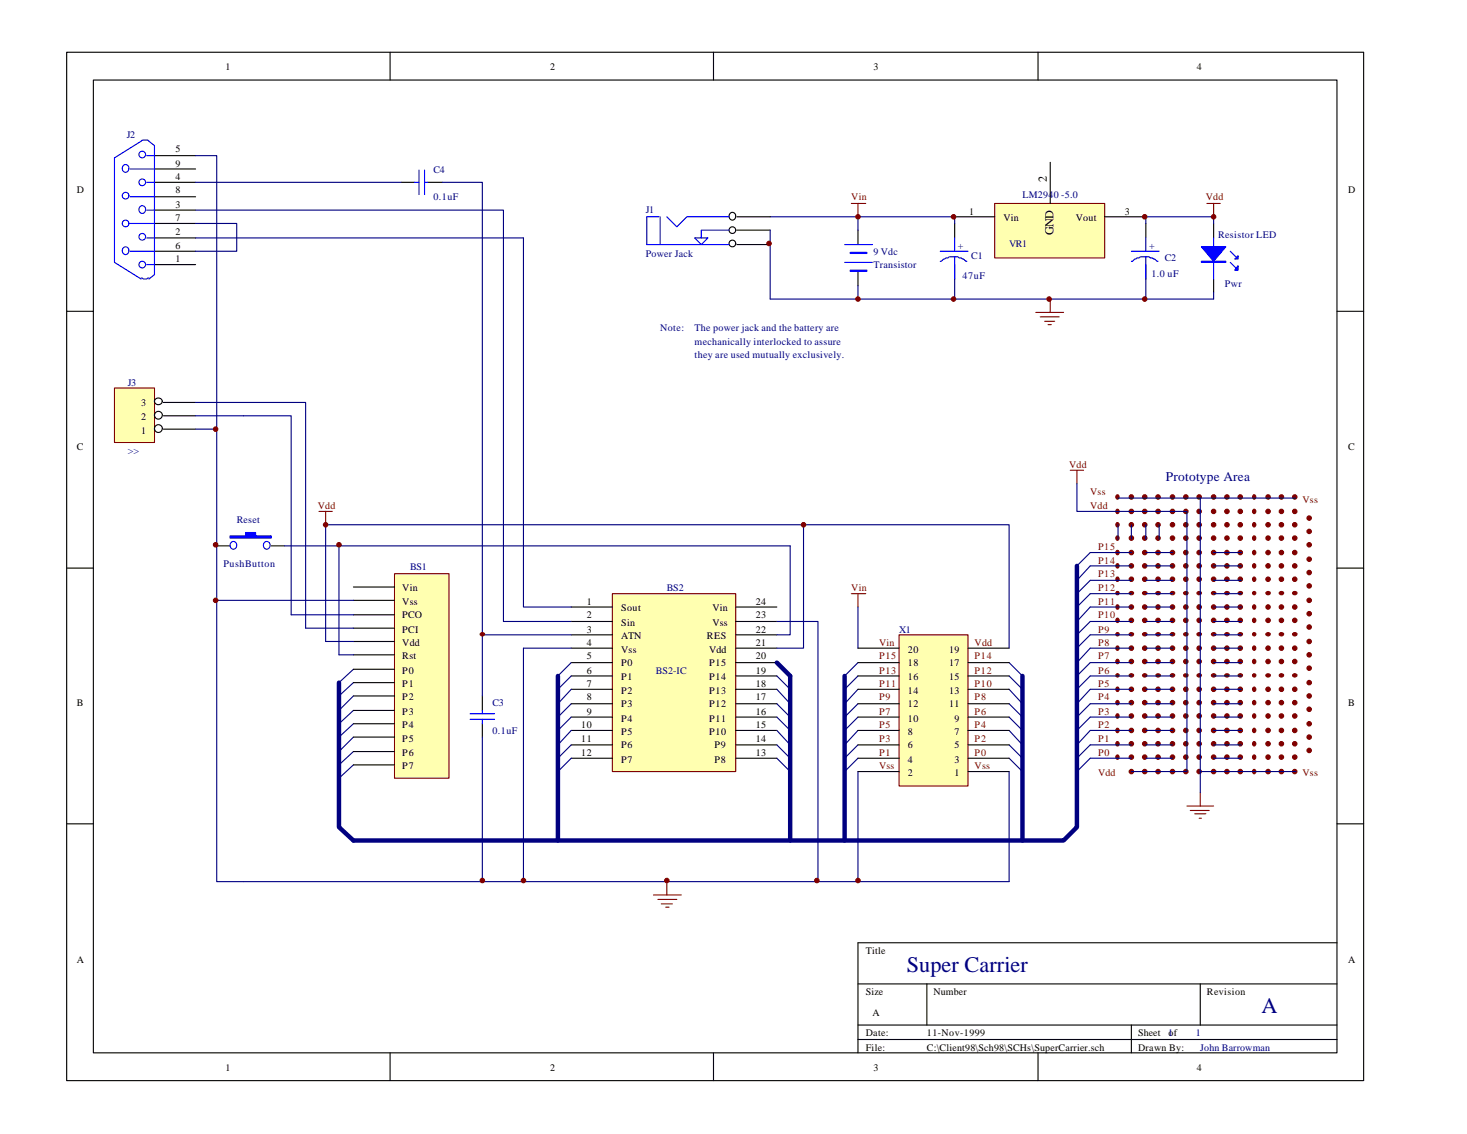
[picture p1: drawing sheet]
<svg xmlns="http://www.w3.org/2000/svg" width="279mm" height="216mm" viewBox="0 0 279 216" stroke-linecap="round" stroke-linejoin="round" font-family="sans-serif">
<g fill="none" stroke="#000" stroke-width=".21">
<path d="M12.7 9.9h247v195.8h-247zM17.8 15.2h236.8v185.2h-236.8zM74.3 9.9v5.3M135.9 9.9v5.3M197.7 9.9v5.3M12.7 59.3h5.1M254.6 59.3h5.1M12.7 108.2h5.1M254.6 108.2h5.1M12.7 156.8h5.1M254.6 156.8h5.1M254.6 179.5h-91.2v20.9"/>
<path d="M163.4 187.3h91.2M163.4 195.2h91.2M163.4 197.9h91.2M176.5 187.3v7.9M215.5 195.2v5.2M228.6 187.3v7.9M74.3 200.4v5.3M135.9 200.4v5.3M197.7 200.4v5.3"/>
</g>
<path d="M116.6 113h23.5v33.9h-23.5z" fill="#ffffb0" stroke="#800000" stroke-width=".21"/>
<g fill="none" stroke="#000" stroke-width=".21">
<path d="M29.4 37.5h7.9M29.4 34.7h7.9M29.4 32.2h7.9M29.4 29.6h7.9M76.4 34.7h2.6M81.5 34.7h2.7M29.4 50.4h7.9M29.4 47.8h7.9M29.4 45.3h7.9M29.4 42.5h7.9M29.4 40h7.9M163.4 43.8v2.8"/>
<path d="M163.4 51.6v2.8M181.8 42.5v2.8M181.8 50.4v2.7M231.1 42.5v2.8M231.1 53.1v2.6M108.8 115.6h7.8M108.8 118.3h7.8M140.1 115.6h7.9M140.1 118.3h7.9M91.9 132.5v2.8M91.9 137.8v2.5M108.8 120.9h7.8"/>
<path d="M108.8 123.4h7.8M108.8 126.2h7.8M108.8 128.7h7.8M108.8 131.2h7.8M108.8 134h7.8M108.8 136.5h7.8M108.8 139.1h7.8M140.1 120.9h7.9M140.1 123.4h7.9M140.1 126.2h7.9M140.1 128.7h7.9M140.1 131.2h7.9"/>
<path d="M140.1 134h7.9M140.1 136.5h7.9M140.1 139.1h7.9M108.8 141.8h7.8M108.8 144.4h7.8M140.1 141.8h7.9M140.1 144.4h7.9"/>
</g>
<g fill="none" stroke="#00f" stroke-width=".21">
<path d="M24.6 32a.68 .68 0 0 0-1.1-.6 .68 .68 0 0 0 0 1.2 .63 .63 0 0 0 .7 .1 .63 .63 0 0 0 .4-.6M24.8 32.2h4.6M24.8 37.5h4.6M27.7 39.8a.68 .68 0 0 0-1-.5 .68 .68 0 0 0-.1 1.1 .63 .63 0 0 0 .8 .2 .63 .63 0 0 0 .3-.7M27.9 29.6h1.5M27.9 34.7h1.5M79 34.7h.8M79.8 32.4v4.6M80.9 34.7h.6M80.9 32.4v4.6M24.6 47.6a.68 .68 0 0 0-1.1-.5 .68 .68 0 0 0 0 1.2 .63 .63 0 0 0 .7 .1 .63 .63 0 0 0 .4-.7M24.8 42.5h4.6"/>
<path d="M24.8 47.8h4.6M26.9 52.9l.4 .2h.6l.5-.2M26.9 53.1l-5.1-3.1v-19.9l5.3-3.4h1.1l1.2 1v24.6l-1 .8M27.9 40h1.5M27.9 45.3h1.5M27.9 50.4h1.5M160.9 50h5.3M160.9 46.6h5.3M179.1 47.8h5.3M181.8 48.9h.7l.2 .2h.4l.8 .6h.2M181.8 48.9h-1l-1.7 .8M181.8 45.3v2.5"/>
<path d="M181.8 48.9v4.2M231.1 45.3v7.8M234.3 50l1.1 1M234.3 47.8l1.1 1.1M89.5 136.9h4.7M89.5 135.9h4.7M91.9 135.3v.6M91.9 136.9v.9"/>
<circle cx="23.9" cy="37.3" r=".63"/>
<circle cx="27.1" cy="34.7" r=".63"/>
<circle cx="27.1" cy="29.4" r=".63"/>
<circle cx="23.9" cy="42.5" r=".63"/>
<circle cx="27.1" cy="50.4" r=".63"/>
<circle cx="27.1" cy="45.1" r=".63"/>
</g>
<g fill="#00f" stroke="#00f" stroke-width=".21">
<path d="M161.9 48h3.2v.3h-3.2z"/>
<path d="M161.9 51.4h3.2v.2h-3.2z"/>
<path d="M228.8 49.7h4.7v.3h-4.7z"/>
</g>
<path d="M197.3 59.5h5.3M200 56.9v2.6M198.1 60.3h3.6M199 61.2h1.9M199.6 61.8h.6M162.1 113h2.8M163.4 113v2.6M124.5 170.4h5.3M125.3 171.2h3.6M125.9 172.1h2.2M126.8 172.7h.6M127 167.9v2.5" fill="none" stroke="#800000" stroke-width=".21"/>
<g fill="none" stroke="#000080" stroke-width=".21">
<path d="M163.4 115.6v7.8M108.8 126.2l-2.5 2.5M108.8 128.7l-2.5 2.5M108.8 131.2l-2.5 2.8M108.8 134l-2.5 2.5M108.8 136.5l-2.5 2.6M108.8 139.1l-2.5 2.7M148 139.1l2.5 2.7M148 136.5l2.5 2.6M148 134l2.5 2.5M148 131.2l2.5 2.8M148 128.7l2.5 2.5"/>
<path d="M163.4 139.1l-2.5 2.7M163.4 136.5l-2.5 2.6M163.4 134l-2.5 2.5M163.4 131.2l-2.5 2.8M163.4 128.7l-2.5 2.5M163.4 126.2l-2.5 2.5M192.2 126.2l2.5 2.5M192.2 128.7l2.5 2.5M192.2 131.2l2.5 2.8M192.2 134l2.5 2.5M192.2 136.5l2.5 2.6M192.2 139.1l2.5 2.7"/>
<path d="M108.8 141.8l-2.5 2.6M108.8 144.4l-2.5 2.5M148 144.4l2.5 2.5M148 141.8l2.5 2.6M163.4 144.4l-2.5 2.5M163.4 141.8l-2.5 2.6M163.4 146.9v21M192.2 141.8l2.5 2.6M192.2 144.4l2.5 2.5M192.2 146.9v21"/>
</g>
<path d="M148 126.2l2.5 2.5v31.3M160.9 128.7v31.3M194.7 128.7v31.3" fill="none" stroke="#000080" stroke-width=".85"/>
<g fill="#00f" stroke="#00f" stroke-width=".21">
<path d="M228.8 47h4.7l-2.4 2.7z" fill-rule="evenodd"/>
<path d="M235.8 50.6v.8h-.6z" fill-rule="evenodd"/>
<path d="M235.2 49.3l.6-.6v.6z" fill-rule="evenodd"/>
</g>
<path d="M189.4 38.7h21v10.4h-21z" fill="#ffffb0" stroke="#800000" stroke-width=".21"/>
<g fill="none" stroke="#000" stroke-width=".21">
<path d="M200 30.9v7.8M140.1 41.1a.68 .68 0 0 0-1-.6 .68 .68 0 0 0-.1 1.2 .63 .63 0 0 0 .8 .1 .63 .63 0 0 0 .3-.6M140.3 41.3h6.4M140.3 43.8h6.4M140.3 46.6h6.4M181.8 41.3h7.6M210.4 41.3h7.8M218.2 42.5v2.8M218.2 50.4v2.7M41.3 103.9h2.5M51.6 103.9h2.6"/>
<circle cx="139.5" cy="43.8" r=".63"/>
<circle cx="139.5" cy="46.4" r=".63"/>
</g>
<g fill="none" stroke="#800000" stroke-width=".21">
<path d="M162.1 38.7h2.8M163.4 38.7v2.6M229.9 38.7h2.5M231.1 38.7v2.6M60.7 97.4h2.6M62 97.4v2.5M203.8 89.5h2.6M205.1 89.5v2.6M226.1 153.5h5M226.7 154.3h3.6M227.5 154.9h2.2M228.4 155.8h.4"/>
<path d="M228.6 150.9v2.6"/>
</g>
<g fill="none" stroke="#000080" stroke-width=".21">
<path d="M146.7 43.8v13.1h35.1M146.7 41.3h35.1v1.2M163.4 41.3v2.5M163.4 54.4v2.5M181.8 53.1v3.8h49.3v-1.2M218.2 42.5v-1.2h12.9v1.2M218.2 53.1v3.8M207.6 105.2l-2.5 2.5M207.6 107.7l-2.5 2.8M207.6 110.5l-2.5 2.5M207.6 113l-2.5 2.6M207.6 115.6l-2.5 2.7"/>
<path d="M207.6 118.3l-2.5 2.6M67.3 127.4l-2.7 2.6M67.3 130l-2.7 2.5M67.3 132.5l-2.7 2.8M67.3 135.3l-2.7 2.5M67.3 137.8l-2.7 2.5M207.6 120.9l-2.5 2.5M207.6 123.4l-2.5 2.8M207.6 126.2l-2.5 2.5M207.6 128.7l-2.5 2.5M207.6 131.2l-2.5 2.8M207.6 134l-2.5 2.5"/>
<path d="M207.6 136.5l-2.5 2.6M207.6 139.1l-2.5 2.7M67.3 140.3l-2.7 2.8M67.3 143.1l-2.7 2.5M67.3 145.6l-2.7 2.6M207.6 141.8l-2.5 2.6M207.6 144.4l-2.5 2.5"/>
</g>
<path d="M43.8 102h3v-.6h1.9v.6h2.9v.4h-7.8z" fill-rule="evenodd" fill="#00f" stroke="#00f" stroke-width=".21"/>
<path d="M125.5 41.3h-2.3v5.3h15.7M125.7 41.3v5.3M127 41.3l1.9 1.9 1.9-1.9h8.1M138.9 43.8h-5.3v1.5h-1.3l1.3 1.3 1.2-1.3h-1.2M215.5 47.8h5.3M218.2 48.9h.7l.2 .2h.4l.8 .6h.3M218.2 48.9h-1l-1.7 .8M218.2 45.3v2.5M218.2 48.9v4.2M45.1 103.7a.68 .68 0 0 0-1-.5 .68 .68 0 0 0-.1 1.1 .63 .63 0 0 0 .7 .2 .63 .63 0 0 0 .4-.7M51.4 103.7a.68 .68 0 0 0-1-.5 .68 .68 0 0 0 0 1.1 .63 .63 0 0 0 .7 .2 .63 .63 0 0 0 .3-.7" fill="none" stroke="#00f" stroke-width=".21"/>
<path d="M64.6 130v27.5l2.7 2.5M106.3 128.7v31.3" fill="none" stroke="#000080" stroke-width=".85"/>
<path d="M21.8 73.9h7.6v10.3h-7.6z" fill="#ffffb0" stroke="#800000" stroke-width=".21"/>
<path d="M29.6 76a.71 .71 0 0 1 1.1-.1 .71 .71 0 0 1 0 1 .71 .71 0 0 1-1.1 0 .57 .57 0 0 1 0-.9zM30.9 79a.74 .74 0 0 0-1.1-.6 .74 .74 0 0 0 0 1.2 .74 .74 0 0 0 1.1-.5M31.1 79.2h6.2M31.1 76.6h6.2M30.9 81.5a.74 .74 0 0 0-1.1-.6 .74 .74 0 0 0 0 1.3 .74 .74 0 0 0 1.1-.6M31.1 81.7h6.2" fill="none" stroke="#000" stroke-width=".21"/>
<path d="M75.1 109.2h10.4v39h-10.4z" fill="#ffffb0" stroke="#800000" stroke-width=".21"/>
<g fill="none" stroke="#000" stroke-width=".21">
<path d="M67.3 111.8h7.8M67.3 114.3h7.8M67.3 117.1h7.8M67.3 119.6h7.8M67.3 122.1h7.8M67.3 124.7h7.8M67.3 127.4h7.8M67.3 130h7.8M67.3 132.5h7.8M67.3 135.3h7.8M67.3 137.8h7.8M67.3 140.3h7.8"/>
<path d="M67.3 143.1h7.8M67.3 145.6h7.8"/>
</g>
<path d="M37.3 29.6h4v138.3h5.1M37.3 79.2h9.1M37.3 81.7h4M91.9 140.3v27.6" fill="none" stroke="#000080" stroke-width=".21"/>
<path d="M171.2 120.9h13.2v28.7h-13.2z" fill="#ffffb0" stroke="#800000" stroke-width=".21"/>
<g fill="none" stroke="#000" stroke-width=".21">
<path d="M163.4 139.1h7.8M163.4 136.5h7.8M163.4 134h7.8M163.4 131.2h7.8M163.4 128.7h7.8M163.4 126.2h7.8M163.4 123.4h7.8M184.4 139.1h7.8M184.4 136.5h7.8M184.4 134h7.8M184.4 131.2h7.8M184.4 128.7h7.8"/>
<path d="M184.4 126.2h7.8M184.4 123.4h7.8M163.4 146.9h7.8M163.4 144.4h7.8M163.4 141.8h7.8M184.4 146.9h7.8M184.4 144.4h7.8M184.4 141.8h7.8"/>
</g>
<g fill="#800000" stroke="#800000" stroke-width=".21">
<path d="M212.7 104.8a.38 .38 0 0 1 .4 .4 .38 .38 0 0 1-.4 .4 .5 .5 0 0 1 0-.8z"/>
<path d="M212.7 107.4a.38 .38 0 0 1 .4 .3 .38 .38 0 0 1-.4 .4 .5 .5 0 0 1 0-.7z"/>
<path d="M212.7 109.9a.38 .38 0 0 1 .4 .4 .38 .38 0 0 1-.4 .3 .5 .5 0 0 1 0-.7z"/>
<path d="M212.7 115.2a.38 .38 0 0 1 .4 .4 .38 .38 0 0 1-.4 .3 .5 .5 0 0 1 0-.7z"/>
<path d="M212.7 117.7a.38 .38 0 0 1 .4 .4 .38 .38 0 0 1-.4 .4 .5 .5 0 0 1 0-.8z"/>
<path d="M212.7 123a.38 .38 0 0 1 .4 .4 .38 .38 0 0 1-.4 .4 .5 .5 0 0 1 0-.8z"/>
<path d="M212.7 125.6a.38 .38 0 0 1 .4 .3 .38 .38 0 0 1-.4 .4 .5 .5 0 0 1 0-.7z"/>
<path d="M212.7 130.9a.38 .38 0 0 1 .4 .3 .38 .38 0 0 1-.4 .4 .5 .5 0 0 1 0-.7z"/>
<path d="M212.7 133.4a.38 .38 0 0 1 .4 .4 .38 .38 0 0 1-.4 .3 .5 .5 0 0 1 0-.7z"/>
<path d="M212.7 135.9a.38 .38 0 0 1 .4 .4 .38 .38 0 0 1-.4 .4 .5 .5 0 0 1 0-.8z"/>
<path d="M212.7 138.7a.38 .38 0 0 1 .4 .4 .38 .38 0 0 1-.4 .3 .5 .5 0 0 1 0-.7z"/>
<path d="M212.7 141.2a.38 .38 0 0 1 .4 .4 .38 .38 0 0 1-.4 .4 .5 .5 0 0 1 0-.8z"/>
<path d="M212.7 143.8a.38 .38 0 0 1 .4 .3 .38 .38 0 0 1-.4 .4 .5 .5 0 0 1 0-.7z"/>
<path d="M238.7 104.8a.38 .38 0 0 1 .5 .4 .38 .38 0 0 1-.5 .4 .5 .5 0 0 1 0-.8z"/>
<path d="M238.7 107.4a.38 .38 0 0 1 .5 .3 .38 .38 0 0 1-.5 .4 .5 .5 0 0 1 0-.7z"/>
<path d="M238.7 109.9a.38 .38 0 0 1 .5 .4 .38 .38 0 0 1-.5 .3 .5 .5 0 0 1 0-.7z"/>
<path d="M238.7 115.2a.38 .38 0 0 1 .5 .4 .38 .38 0 0 1-.5 .3 .5 .5 0 0 1 0-.7z"/>
<path d="M238.7 117.7a.38 .38 0 0 1 .5 .4 .38 .38 0 0 1-.5 .4 .5 .5 0 0 1 0-.8z"/>
<path d="M238.7 123a.38 .38 0 0 1 .5 .4 .38 .38 0 0 1-.5 .4 .5 .5 0 0 1 0-.8z"/>
<path d="M238.7 125.6a.38 .38 0 0 1 .5 .3 .38 .38 0 0 1-.5 .4 .5 .5 0 0 1 0-.7z"/>
<path d="M238.7 130.9a.38 .38 0 0 1 .5 .3 .38 .38 0 0 1-.5 .4 .5 .5 0 0 1 0-.7z"/>
<path d="M238.7 133.4a.38 .38 0 0 1 .5 .4 .38 .38 0 0 1-.5 .3 .5 .5 0 0 1 0-.7z"/>
<path d="M238.7 135.9a.38 .38 0 0 1 .5 .4 .38 .38 0 0 1-.5 .4 .5 .5 0 0 1 0-.8z"/>
<path d="M238.7 138.7a.38 .38 0 0 1 .5 .4 .38 .38 0 0 1-.5 .3 .5 .5 0 0 1 0-.7z"/>
<path d="M238.7 141.2a.38 .38 0 0 1 .5 .4 .38 .38 0 0 1-.5 .4 .5 .5 0 0 1 0-.8z"/>
<path d="M238.7 143.8a.38 .38 0 0 1 .5 .3 .38 .38 0 0 1-.5 .4 .5 .5 0 0 1 0-.7z"/>
<path d="M238.7 146.5a.38 .38 0 0 1 .5 .4 .38 .38 0 0 1-.5 .4 .5 .5 0 0 1 0-.8z"/>
<path d="M212.7 102.1a.38 .38 0 0 1 .4 .3 .38 .38 0 0 1-.4 .4 .5 .5 0 0 1 0-.7z"/>
<path d="M238.7 102.1a.38 .38 0 0 1 .5 .3 .38 .38 0 0 1-.5 .4 .5 .5 0 0 1 0-.7z"/>
<path d="M212.7 99.5a.38 .38 0 0 1 .4 .4 .38 .38 0 0 1-.4 .4 .5 .5 0 0 1 0-.8z"/>
<path d="M238.7 99.5a.38 .38 0 0 1 .5 .4 .38 .38 0 0 1-.5 .4 .5 .5 0 0 1 0-.8z"/>
<path d="M212.7 97a.38 .38 0 0 1 .4 .4 .38 .38 0 0 1-.4 .3 .5 .5 0 0 1 0-.7z"/>
<path d="M238.7 97a.38 .38 0 0 1 .5 .4 .38 .38 0 0 1-.5 .3 .5 .5 0 0 1 0-.7z"/>
<path d="M212.7 94.2a.38 .38 0 0 1 .4 .4 .38 .38 0 0 1-.4 .4 .5 .5 0 0 1 0-.8z"/>
<path d="M238.7 94.2a.38 .38 0 0 1 .5 .4 .38 .38 0 0 1-.5 .4 .5 .5 0 0 1 0-.8z"/>
<circle cx="225.8" cy="105.2" r=".42"/>
<circle cx="225.8" cy="107.7" r=".42"/>
<circle cx="225.8" cy="110.3" r=".42"/>
<circle cx="225.9" cy="112.9" r=".38"/>
<circle cx="225.8" cy="115.6" r=".42"/>
<circle cx="225.8" cy="118.1" r=".42"/>
<circle cx="225.9" cy="120.8" r=".38"/>
<circle cx="225.8" cy="123.4" r=".42"/>
<circle cx="225.8" cy="125.9" r=".42"/>
<circle cx="225.9" cy="128.6" r=".38"/>
<circle cx="225.8" cy="131.2" r=".42"/>
<circle cx="225.8" cy="133.8" r=".42"/>
<circle cx="225.8" cy="136.3" r=".42"/>
<circle cx="225.8" cy="139.1" r=".42"/>
<circle cx="225.8" cy="141.6" r=".42"/>
<circle cx="225.8" cy="144.1" r=".42"/>
<circle cx="223.3" cy="105.2" r=".42"/>
<circle cx="223.3" cy="107.7" r=".42"/>
<circle cx="223.3" cy="110.3" r=".42"/>
<circle cx="223.4" cy="112.9" r=".38"/>
<circle cx="223.3" cy="115.6" r=".42"/>
<circle cx="223.3" cy="118.1" r=".42"/>
<circle cx="223.4" cy="120.8" r=".38"/>
<circle cx="223.3" cy="123.4" r=".42"/>
<circle cx="223.3" cy="125.9" r=".42"/>
<circle cx="223.4" cy="128.6" r=".38"/>
<circle cx="223.3" cy="131.2" r=".42"/>
<circle cx="223.3" cy="133.8" r=".42"/>
<circle cx="223.3" cy="136.3" r=".42"/>
<circle cx="223.3" cy="139.1" r=".42"/>
<circle cx="223.3" cy="141.6" r=".42"/>
<circle cx="223.3" cy="144.1" r=".42"/>
<circle cx="220.6" cy="105.2" r=".42"/>
<circle cx="220.6" cy="107.7" r=".42"/>
<circle cx="220.6" cy="110.3" r=".42"/>
<circle cx="220.6" cy="112.9" r=".38"/>
<circle cx="220.6" cy="115.6" r=".42"/>
<circle cx="220.6" cy="118.1" r=".42"/>
<circle cx="220.6" cy="120.8" r=".38"/>
<circle cx="220.6" cy="123.4" r=".42"/>
<circle cx="220.6" cy="125.9" r=".42"/>
<circle cx="220.6" cy="128.6" r=".38"/>
<circle cx="220.6" cy="131.2" r=".42"/>
<circle cx="220.6" cy="133.8" r=".42"/>
<circle cx="220.6" cy="136.3" r=".42"/>
<circle cx="220.6" cy="139.1" r=".42"/>
<circle cx="220.6" cy="141.6" r=".42"/>
<circle cx="220.6" cy="144.1" r=".42"/>
<circle cx="218" cy="105.2" r=".42"/>
<circle cx="218" cy="107.7" r=".42"/>
<circle cx="218" cy="110.3" r=".42"/>
<circle cx="218.1" cy="112.9" r=".38"/>
<circle cx="218" cy="115.6" r=".42"/>
<circle cx="218" cy="118.1" r=".42"/>
<circle cx="218.1" cy="120.8" r=".38"/>
<circle cx="218" cy="123.4" r=".42"/>
<circle cx="218" cy="125.9" r=".42"/>
<circle cx="218.1" cy="128.6" r=".38"/>
<circle cx="218" cy="131.2" r=".42"/>
<circle cx="218" cy="133.8" r=".42"/>
<circle cx="218" cy="136.3" r=".42"/>
<circle cx="218" cy="139.1" r=".42"/>
<circle cx="218" cy="141.6" r=".42"/>
<circle cx="218" cy="144.1" r=".42"/>
<circle cx="215.5" cy="105.2" r=".42"/>
<circle cx="215.5" cy="107.7" r=".42"/>
<circle cx="215.5" cy="110.3" r=".42"/>
<circle cx="215.5" cy="112.9" r=".38"/>
<circle cx="215.5" cy="115.6" r=".42"/>
<circle cx="215.5" cy="118.1" r=".42"/>
<circle cx="215.5" cy="120.8" r=".38"/>
<circle cx="215.5" cy="123.4" r=".42"/>
<circle cx="215.5" cy="125.9" r=".42"/>
<circle cx="215.5" cy="128.6" r=".38"/>
<circle cx="215.5" cy="131.2" r=".42"/>
<circle cx="215.5" cy="133.8" r=".42"/>
<circle cx="215.5" cy="136.3" r=".42"/>
<circle cx="215.5" cy="139.1" r=".42"/>
<circle cx="215.5" cy="141.6" r=".42"/>
<circle cx="215.5" cy="144.1" r=".42"/>
<circle cx="212.8" cy="112.9" r=".32"/>
<circle cx="212.8" cy="120.8" r=".32"/>
<circle cx="212.8" cy="128.6" r=".32"/>
<circle cx="228.4" cy="105.2" r=".42"/>
<circle cx="228.4" cy="107.7" r=".42"/>
<circle cx="228.4" cy="110.3" r=".42"/>
<circle cx="228.4" cy="112.9" r=".38"/>
<circle cx="228.4" cy="115.6" r=".42"/>
<circle cx="228.4" cy="118.1" r=".42"/>
<circle cx="228.4" cy="120.8" r=".38"/>
<circle cx="228.4" cy="123.4" r=".42"/>
<circle cx="228.4" cy="125.9" r=".42"/>
<circle cx="228.4" cy="128.6" r=".38"/>
<circle cx="228.4" cy="131.2" r=".42"/>
<circle cx="228.4" cy="133.8" r=".42"/>
<circle cx="228.4" cy="136.3" r=".42"/>
<circle cx="228.4" cy="139.1" r=".42"/>
<circle cx="228.4" cy="141.6" r=".42"/>
<circle cx="228.4" cy="144.1" r=".42"/>
<circle cx="231.1" cy="105.2" r=".42"/>
<circle cx="231.1" cy="107.7" r=".42"/>
<circle cx="231.1" cy="110.3" r=".42"/>
<circle cx="231.2" cy="112.9" r=".38"/>
<circle cx="231.1" cy="115.6" r=".42"/>
<circle cx="231.1" cy="118.1" r=".42"/>
<circle cx="231.2" cy="120.8" r=".38"/>
<circle cx="231.1" cy="123.4" r=".42"/>
<circle cx="231.1" cy="125.9" r=".42"/>
<circle cx="231.2" cy="128.6" r=".38"/>
<circle cx="231.1" cy="131.2" r=".42"/>
<circle cx="231.1" cy="133.8" r=".42"/>
<circle cx="231.1" cy="136.3" r=".42"/>
<circle cx="231.1" cy="139.1" r=".42"/>
<circle cx="231.1" cy="141.6" r=".42"/>
<circle cx="231.1" cy="144.1" r=".42"/>
<circle cx="233.7" cy="105.2" r=".42"/>
<circle cx="233.7" cy="107.7" r=".42"/>
<circle cx="233.7" cy="110.3" r=".42"/>
<circle cx="233.7" cy="112.9" r=".38"/>
<circle cx="233.7" cy="115.6" r=".42"/>
<circle cx="233.7" cy="118.1" r=".42"/>
<circle cx="233.7" cy="120.8" r=".38"/>
<circle cx="233.7" cy="123.4" r=".42"/>
<circle cx="233.7" cy="125.9" r=".42"/>
<circle cx="233.7" cy="128.6" r=".38"/>
<circle cx="233.7" cy="131.2" r=".42"/>
<circle cx="233.7" cy="133.8" r=".42"/>
<circle cx="233.7" cy="136.3" r=".42"/>
<circle cx="233.7" cy="139.1" r=".42"/>
<circle cx="233.7" cy="141.6" r=".42"/>
<circle cx="233.7" cy="144.1" r=".42"/>
<circle cx="236.2" cy="105.2" r=".42"/>
<circle cx="236.2" cy="107.7" r=".42"/>
<circle cx="236.2" cy="110.3" r=".42"/>
<circle cx="236.3" cy="112.9" r=".38"/>
<circle cx="236.2" cy="115.6" r=".42"/>
<circle cx="236.2" cy="118.1" r=".42"/>
<circle cx="236.3" cy="120.8" r=".38"/>
<circle cx="236.2" cy="123.4" r=".42"/>
<circle cx="236.2" cy="125.9" r=".42"/>
<circle cx="236.3" cy="128.6" r=".38"/>
<circle cx="236.2" cy="131.2" r=".42"/>
<circle cx="236.2" cy="133.8" r=".42"/>
<circle cx="236.2" cy="136.3" r=".42"/>
<circle cx="236.2" cy="139.1" r=".42"/>
<circle cx="236.2" cy="141.6" r=".42"/>
<circle cx="236.2" cy="144.1" r=".42"/>
<circle cx="238.9" cy="112.9" r=".32"/>
<circle cx="238.9" cy="120.8" r=".32"/>
<circle cx="238.9" cy="128.6" r=".32"/>
<circle cx="241.5" cy="105.2" r=".42"/>
<circle cx="241.5" cy="107.7" r=".42"/>
<circle cx="241.5" cy="110.3" r=".42"/>
<circle cx="241.6" cy="112.9" r=".38"/>
<circle cx="241.5" cy="115.6" r=".42"/>
<circle cx="241.5" cy="118.1" r=".42"/>
<circle cx="241.6" cy="120.8" r=".38"/>
<circle cx="241.5" cy="123.4" r=".42"/>
<circle cx="241.5" cy="125.9" r=".42"/>
<circle cx="241.6" cy="128.6" r=".38"/>
<circle cx="241.5" cy="131.2" r=".42"/>
<circle cx="241.5" cy="133.8" r=".42"/>
<circle cx="241.5" cy="136.3" r=".42"/>
<circle cx="241.5" cy="139.1" r=".42"/>
<circle cx="241.5" cy="141.6" r=".42"/>
<circle cx="241.5" cy="144.1" r=".42"/>
<circle cx="244.1" cy="105.2" r=".42"/>
<circle cx="244.1" cy="107.7" r=".42"/>
<circle cx="244.1" cy="110.3" r=".42"/>
<circle cx="244.1" cy="112.9" r=".38"/>
<circle cx="244.1" cy="115.6" r=".42"/>
<circle cx="244.1" cy="118.1" r=".42"/>
<circle cx="244.1" cy="120.8" r=".38"/>
<circle cx="244.1" cy="123.4" r=".42"/>
<circle cx="244.1" cy="125.9" r=".42"/>
<circle cx="244.1" cy="128.6" r=".38"/>
<circle cx="244.1" cy="131.2" r=".42"/>
<circle cx="244.1" cy="133.8" r=".42"/>
<circle cx="244.1" cy="136.3" r=".42"/>
<circle cx="244.1" cy="139.1" r=".42"/>
<circle cx="244.1" cy="141.6" r=".42"/>
<circle cx="244.1" cy="144.1" r=".42"/>
<circle cx="246.6" cy="105.2" r=".42"/>
<circle cx="246.6" cy="107.7" r=".42"/>
<circle cx="246.6" cy="110.3" r=".42"/>
<circle cx="246.6" cy="112.9" r=".38"/>
<circle cx="246.6" cy="115.6" r=".42"/>
<circle cx="246.6" cy="118.1" r=".42"/>
<circle cx="246.6" cy="120.8" r=".38"/>
<circle cx="246.6" cy="123.4" r=".42"/>
<circle cx="246.6" cy="125.9" r=".42"/>
<circle cx="246.6" cy="128.6" r=".38"/>
<circle cx="246.6" cy="131.2" r=".42"/>
<circle cx="246.6" cy="133.8" r=".42"/>
<circle cx="246.6" cy="136.3" r=".42"/>
<circle cx="246.6" cy="139.1" r=".42"/>
<circle cx="246.6" cy="141.6" r=".42"/>
<circle cx="246.6" cy="144.1" r=".42"/>
<circle cx="249.3" cy="109" r=".42"/>
<circle cx="249.3" cy="111.5" r=".42"/>
<circle cx="249.3" cy="114.3" r=".42"/>
<circle cx="249.3" cy="116.8" r=".42"/>
<circle cx="249.3" cy="119.4" r=".42"/>
<circle cx="249.3" cy="122.1" r=".42"/>
<circle cx="249.3" cy="124.7" r=".42"/>
<circle cx="249.3" cy="127.2" r=".42"/>
<circle cx="249.3" cy="130" r=".42"/>
<circle cx="249.3" cy="132.5" r=".42"/>
<circle cx="249.3" cy="135" r=".42"/>
<circle cx="249.3" cy="137.8" r=".42"/>
<circle cx="249.3" cy="140.3" r=".42"/>
<circle cx="215.5" cy="146.9" r=".42"/>
<circle cx="218" cy="146.9" r=".42"/>
<circle cx="220.6" cy="146.9" r=".42"/>
<circle cx="223.3" cy="146.9" r=".42"/>
<circle cx="225.8" cy="146.9" r=".42"/>
<circle cx="228.4" cy="146.9" r=".42"/>
<circle cx="231.1" cy="146.9" r=".42"/>
<circle cx="233.7" cy="146.9" r=".42"/>
<circle cx="236.2" cy="146.9" r=".42"/>
<circle cx="241.5" cy="146.9" r=".42"/>
<circle cx="244.1" cy="146.9" r=".42"/>
<circle cx="246.6" cy="146.9" r=".42"/>
<circle cx="215.5" cy="102.4" r=".42"/>
<circle cx="218" cy="102.4" r=".42"/>
<circle cx="220.6" cy="102.4" r=".42"/>
<circle cx="223.3" cy="102.4" r=".42"/>
<circle cx="225.8" cy="102.4" r=".42"/>
<circle cx="228.4" cy="102.4" r=".42"/>
<circle cx="231.1" cy="102.4" r=".42"/>
<circle cx="233.7" cy="102.4" r=".42"/>
<circle cx="236.2" cy="102.4" r=".42"/>
<circle cx="241.5" cy="102.4" r=".42"/>
<circle cx="244.1" cy="102.4" r=".42"/>
<circle cx="246.6" cy="102.4" r=".42"/>
<circle cx="249.3" cy="106.5" r=".42"/>
<circle cx="249.3" cy="103.7" r=".42"/>
<circle cx="215.5" cy="99.9" r=".42"/>
<circle cx="218" cy="99.9" r=".42"/>
<circle cx="220.6" cy="99.9" r=".42"/>
<circle cx="223.3" cy="99.9" r=".42"/>
<circle cx="225.8" cy="99.9" r=".42"/>
<circle cx="228.4" cy="99.9" r=".42"/>
<circle cx="231.1" cy="99.9" r=".42"/>
<circle cx="233.7" cy="99.9" r=".42"/>
<circle cx="236.2" cy="99.9" r=".42"/>
<circle cx="241.5" cy="99.9" r=".42"/>
<circle cx="244.1" cy="99.9" r=".42"/>
<circle cx="246.6" cy="99.9" r=".42"/>
<circle cx="249.3" cy="101.2" r=".42"/>
<circle cx="215.5" cy="97.4" r=".42"/>
<circle cx="218" cy="97.4" r=".42"/>
<circle cx="220.6" cy="97.4" r=".42"/>
<circle cx="223.3" cy="97.4" r=".42"/>
<circle cx="225.8" cy="97.4" r=".42"/>
<circle cx="228.4" cy="97.4" r=".42"/>
<circle cx="231.1" cy="97.4" r=".42"/>
<circle cx="233.7" cy="97.4" r=".42"/>
<circle cx="236.2" cy="97.4" r=".42"/>
<circle cx="241.5" cy="97.4" r=".42"/>
<circle cx="244.1" cy="97.4" r=".42"/>
<circle cx="246.6" cy="97.4" r=".42"/>
<circle cx="249.3" cy="98.6" r=".42"/>
<circle cx="215.5" cy="94.6" r=".42"/>
<circle cx="218" cy="94.6" r=".42"/>
<circle cx="220.6" cy="94.6" r=".42"/>
<circle cx="223.3" cy="94.6" r=".42"/>
<circle cx="225.8" cy="94.6" r=".42"/>
<circle cx="228.4" cy="94.6" r=".42"/>
<circle cx="231.1" cy="94.6" r=".42"/>
<circle cx="233.7" cy="94.6" r=".42"/>
<circle cx="236.2" cy="94.6" r=".42"/>
<circle cx="241.5" cy="94.6" r=".42"/>
<circle cx="244.1" cy="94.6" r=".42"/>
<circle cx="246.6" cy="94.6" r=".42"/>
<circle cx="249.3" cy="142.9" r=".42"/>
<circle cx="199.8" cy="56.9" r=".42"/>
<circle cx="163.4" cy="167.6" r=".42"/>
<circle cx="127" cy="167.6" r=".42"/>
<circle cx="181.6" cy="41.3" r=".42"/>
<circle cx="218" cy="41.3" r=".42"/>
<circle cx="231.1" cy="41.3" r=".42"/>
<circle cx="181.6" cy="56.9" r=".42"/>
<circle cx="163.4" cy="56.9" r=".42"/>
<circle cx="41.1" cy="103.7" r=".42"/>
<circle cx="163.4" cy="41.3" r=".42"/>
<circle cx="218" cy="56.9" r=".42"/>
<circle cx="146.5" cy="46.4" r=".42"/>
<circle cx="62" cy="99.9" r=".42"/>
<circle cx="91.9" cy="167.6" r=".42"/>
<circle cx="41.1" cy="81.7" r=".42"/>
<circle cx="64.6" cy="103.7" r=".42"/>
<circle cx="41.1" cy="114.3" r=".42"/>
<circle cx="99.7" cy="167.6" r=".42"/>
<circle cx="91.9" cy="120.8" r=".38"/>
<circle cx="153" cy="99.9" r=".42"/>
<circle cx="155.6" cy="167.6" r=".42"/>
</g>
<g fill="none" stroke="#000080" stroke-width=".21">
<path d="M37.3 34.7h39.1M84.2 34.7h7.7v97.8M37.3 40h58.6v78.3h12.9M37.3 45.3h62.4v70.3h9.1M37.3 42.5h7.8v5.3h-7.8M37.3 76.6h20.9v43h9.1M46.4 79.2h9.1v37.9h11.8M153 99.9v23.5h-5M205.1 92.1v5.3h21v49.5h-10.6M212.9 99.9v2.8M212.9 94.8h33.9M215.5 99.9v2.8"/>
<path d="M218.2 99.9v2.8M220.8 99.9v2.8M228.6 94.8v52.1h18.2M41.3 114.3h26M54.2 103.9h96.3v17h-2.5M64.6 103.9v20.8h2.7M148 118.3h7.8v49.6M207.6 118.3h7.9M207.6 115.6h7.9M207.6 113h7.9M207.6 110.5h7.9M207.6 107.7h7.9"/>
<path d="M207.6 105.2h7.9M218.2 118.3h5.1M218.2 115.6h5.1M218.2 113h5.1M218.2 110.5h5.1M218.2 107.7h5.1M218.2 105.2h5.1M231.1 118.3h5.3M231.1 115.6h5.3M231.1 113h5.3M231.1 110.5h5.3M231.1 107.7h5.3"/>
<path d="M231.1 105.2h5.3M67.3 122.1h-5.3v-22.2h130.2v23.5M91.9 120.9h16.9M108.8 123.4h-9.1v44.5M207.6 139.1h7.9M207.6 136.5h7.9M207.6 134h7.9M207.6 131.2h7.9M207.6 128.7h7.9M207.6 126.2h7.9M207.6 123.4h7.9M207.6 120.9h7.9"/>
<path d="M218.2 139.1h5.1M218.2 136.5h5.1M218.2 134h5.1M218.2 131.2h5.1M218.2 128.7h5.1M218.2 126.2h5.1M218.2 123.4h5.1M218.2 120.9h5.1M231.1 139.1h5.3M231.1 136.5h5.3M231.1 134h5.3M231.1 131.2h5.3"/>
<path d="M231.1 128.7h5.3M231.1 126.2h5.3M231.1 123.4h5.3M231.1 120.9h5.3M207.6 144.4h7.9M207.6 141.8h7.9M218.2 144.4h5.1M218.2 141.8h5.1M228.6 146.9v4M231.1 144.4h5.3M231.1 141.8h5.3M46.4 167.9h145.8"/>
</g>
<path d="M205.1 107.7v49.8l-2.5 2.5h-135.3" fill="none" stroke="#000080" stroke-width=".85"/>
<g font-size="4.2" fill="#000080">
<text x="172.7" y="185">Super Carrier</text>
<text x="240.2" y="192.8">A</text>
</g>
<text font-size="2.5" fill="#000080" x="222" y="91.7">Prototype Area</text>
<g font-size="2.3">
<text x="199.4" y="34.7" transform="rotate(-90 199.4 34.7)">2</text>
<text x="200.7" y="44.7" transform="rotate(-90 200.7 44.7)">GND</text>
</g>
<g font-size="1.9">
<text x="43" y="13.3">1</text>
<text x="104.8" y="13.3">2</text>
<text x="166.4" y="13.3">3</text>
<text x="228" y="13.3">4</text>
<text x="33.4" y="29">5</text>
<text x="33.4" y="34.3">4</text>
<text x="33.4" y="31.8">9</text>
<text x="14.6" y="36.8">D</text>
<text x="33.4" y="39.6">3</text>
<text x="33.4" y="36.8">8</text>
<text x="184.6" y="40.9">1</text>
<text x="214.2" y="40.9">3</text>
<text x="256.8" y="36.8">D</text>
<text x="33.4" y="47.4">6</text>
<text x="33.4" y="44.7">2</text>
<text x="33.4" y="42.1">7</text>
<text x="191.1" y="42.1">Vin</text>
<text x="204.9" y="42.1">Vout</text>
<text x="33.4" y="50">1</text>
<text x="26.9" y="77.3">3</text>
<text x="26.9" y="82.5">1</text>
<text x="26.9" y="80">2</text>
<text x="14.6" y="85.7">C</text>
<text x="256.8" y="85.7">C</text>
<text x="76.6" y="112.6">Vin</text>
<text x="76.6" y="115.1">Vss</text>
<text x="76.6" y="117.7">PCO</text>
<text x="111.8" y="115.1">1</text>
<text x="111.8" y="117.7">2</text>
<text x="118.3" y="116.4">Sout</text>
<text x="118.3" y="119.2">Sin</text>
<text x="135.7" y="119.2">Vss</text>
<text x="135.7" y="116.4">Vin</text>
<text x="143.9" y="117.7">23</text>
<text x="143.9" y="115.1">24</text>
<text x="76.6" y="120.4">PCI</text>
<text x="76.6" y="123">Vdd</text>
<text x="76.6" y="125.5">Rst</text>
<text x="111.8" y="120.4">3</text>
<text x="111.8" y="123">4</text>
<text x="111.8" y="125.5">5</text>
<text x="118.3" y="121.7">ATN</text>
<text x="118.3" y="124.2">Vss</text>
<text x="134.6" y="121.7">RES</text>
<text x="135" y="124.2">Vdd</text>
<text x="143.9" y="125.5">20</text>
<text x="143.9" y="123">21</text>
<text x="143.9" y="120.4">22</text>
<text x="172.9" y="124.2">20</text>
<text x="180.8" y="124.2">19</text>
<text x="76.6" y="128.3">P0</text>
<text x="76.6" y="130.8">P1</text>
<text x="111.8" y="128.3">6</text>
<text x="111.8" y="130.8">7</text>
<text x="118.3" y="126.8">P0</text>
<text x="118.3" y="129.5">P1</text>
<text x="135" y="129.5">P14</text>
<text x="135" y="126.8">P15</text>
<text x="143.9" y="130.8">18</text>
<text x="143.9" y="128.3">19</text>
<text x="172.9" y="129.5">16</text>
<text x="172.9" y="126.8">18</text>
<text x="180.8" y="129.5">15</text>
<text x="180.8" y="126.8">17</text>
<text x="14.6" y="134.4">B</text>
<text x="76.6" y="133.3">P2</text>
<text x="76.6" y="136.1">P3</text>
<text x="111.8" y="133.3">8</text>
<text x="111.8" y="136.1">9</text>
<text x="118.3" y="132.1">P2</text>
<text x="118.3" y="134.6">P3</text>
<text x="118.3" y="137.4">P4</text>
<text x="135" y="137.4">P11</text>
<text x="135" y="134.6">P12</text>
<text x="135" y="132.1">P13</text>
<text x="143.9" y="136.1">16</text>
<text x="143.9" y="133.3">17</text>
<text x="172.9" y="137.4">10</text>
<text x="172.9" y="134.6">12</text>
<text x="172.9" y="132.1">14</text>
<text x="180.8" y="134.6">11</text>
<text x="180.8" y="132.1">13</text>
<text x="181.8" y="137.4">9</text>
<text x="256.8" y="134.4">B</text>
<text x="76.6" y="138.6">P4</text>
<text x="76.6" y="141.2">P5</text>
<text x="76.6" y="143.9">P6</text>
<text x="110.7" y="138.6">10</text>
<text x="110.7" y="141.2">11</text>
<text x="110.7" y="143.9">12</text>
<text x="118.3" y="139.9">P5</text>
<text x="118.3" y="142.5">P6</text>
<text x="135" y="139.9">P10</text>
<text x="136.1" y="142.5">P9</text>
<text x="143.9" y="143.9">13</text>
<text x="143.9" y="141.2">14</text>
<text x="143.9" y="138.6">15</text>
<text x="172.9" y="142.5">6</text>
<text x="172.9" y="139.9">8</text>
<text x="181.8" y="142.5">5</text>
<text x="181.8" y="139.9">7</text>
<text x="76.6" y="146.5">P7</text>
<text x="118.3" y="145.2">P7</text>
<text x="136.1" y="145.2">P8</text>
<text x="172.9" y="147.7">2</text>
<text x="172.9" y="145.2">4</text>
<text x="181.8" y="147.7">1</text>
<text x="181.8" y="145.2">3</text>
<text x="14.6" y="183.3">A</text>
<text x="164.9" y="181.6">Title</text>
<text x="256.8" y="183.3">A</text>
<text x="164.9" y="189.4">Size</text>
<text x="177.8" y="189.4">Number</text>
<text x="229.9" y="189.4">Revision</text>
<text x="164.9" y="197.3">Date:</text>
<text x="166.2" y="193.5">A</text>
<text x="176.5" y="197.3">11-Nov-1999</text>
<text x="216.7" y="197.3">Sheet</text>
<text x="222.6" y="197.3">of</text>
<text x="43" y="203.8">1</text>
<text x="104.8" y="203.8">2</text>
<text x="164.9" y="200">File:</text>
<text x="166.4" y="203.8">3</text>
<text x="176.5" y="200">C:\Client98\Sch98\SCHs\SuperCarrier.sch</text>
<text x="216.7" y="200">Drawn By:</text>
<text x="228" y="203.8">4</text>
</g>
<g font-size="1.9" fill="#000080">
<text x="24.1" y="26.2">J2</text>
<text x="82.5" y="33">C4</text>
<text x="82.5" y="38.1">0.1uF</text>
<text x="123" y="40.6">J1</text>
<text x="194.7" y="37.7">LM2940 -5.0</text>
<text x="182.5" y="47.4">+</text>
<text x="192.2" y="47">VR1</text>
<text x="218.9" y="47.4">+</text>
<text x="232" y="45.3">Resistor LED</text>
<text x="123" y="48.9">Power Jack</text>
<text x="166.4" y="48.5">9 Vdc</text>
<text x="166.4" y="51">Transistor</text>
<text x="183.3" y="53.1">47uF</text>
<text x="185" y="49.3">C1</text>
<text x="219.3" y="52.7">1.0 uF</text>
<text x="221.8" y="49.7">C2</text>
<text x="233.3" y="54.6">Pwr</text>
<text x="125.7" y="63.1">Note:</text>
<text x="132.3" y="63.1">The power jack and the battery are</text>
<text x="132.3" y="65.6">mechanically interlocked to assure</text>
<text x="132.3" y="68.2">they are used mutually exclusively.</text>
<text x="24.3" y="73.4">J3</text>
<text x="24.3" y="86.4">&gt;&gt;</text>
<text x="45.1" y="99.5">Reset</text>
<text x="42.5" y="107.9">PushButton</text>
<text x="78.1" y="108.6">BS1</text>
<text x="127" y="112.6">BS2</text>
<text x="171.2" y="120.4">X1</text>
<text x="124.9" y="128.3">BS2-IC</text>
<text x="93.8" y="134.4">C3</text>
<text x="93.8" y="139.7">0.1uF</text>
<text x="222.5" y="197.3">1</text>
<text x="227.8" y="197.3">1</text>
<text x="228.6" y="200">John Barrowman</text>
</g>
<g font-size="1.9" fill="#800000">
<text x="162.1" y="38.1">Vin</text>
<text x="229.7" y="38.1">Vdd</text>
<text x="203.6" y="89.1">Vdd</text>
<text x="207.6" y="94.2">Vss</text>
<text x="248.1" y="95.7">Vss</text>
<text x="60.5" y="96.9">Vdd</text>
<text x="207.6" y="96.9">Vdd</text>
<text x="209.1" y="104.8">P15</text>
<text x="209.1" y="107.3">P14</text>
<text x="162.1" y="112.6">Vin</text>
<text x="209.1" y="109.9">P13</text>
<text x="209.1" y="112.6">P12</text>
<text x="209.1" y="115.1">P11</text>
<text x="209.1" y="117.7">P10</text>
<text x="167.4" y="125.5">P15</text>
<text x="167.4" y="123">Vin</text>
<text x="185.6" y="125.5">P14</text>
<text x="185.6" y="123">Vdd</text>
<text x="209.1" y="120.4">P9</text>
<text x="209.1" y="123">P8</text>
<text x="209.1" y="125.5">P7</text>
<text x="167.4" y="128.3">P13</text>
<text x="167.4" y="130.8">P11</text>
<text x="185.6" y="130.8">P10</text>
<text x="185.6" y="128.3">P12</text>
<text x="209.1" y="128.3">P6</text>
<text x="209.1" y="130.8">P5</text>
<text x="167.4" y="133.3">P9</text>
<text x="167.4" y="136.1">P7</text>
<text x="185.6" y="136.1">P6</text>
<text x="185.6" y="133.3">P8</text>
<text x="209.1" y="133.4">P4</text>
<text x="209.1" y="136.1">P3</text>
<text x="167.4" y="138.6">P5</text>
<text x="167.4" y="141.2">P3</text>
<text x="167.4" y="143.9">P1</text>
<text x="185.6" y="143.9">P0</text>
<text x="185.6" y="141.2">P2</text>
<text x="185.6" y="138.6">P4</text>
<text x="209.1" y="143.9">P0</text>
<text x="209.1" y="138.6">P2</text>
<text x="209.1" y="141.2">P1</text>
<text x="167.4" y="146.5">Vss</text>
<text x="185.6" y="146.5">Vss</text>
<text x="209.1" y="147.7">Vdd</text>
<text x="248.1" y="147.7">Vss</text>
</g>
</svg>
